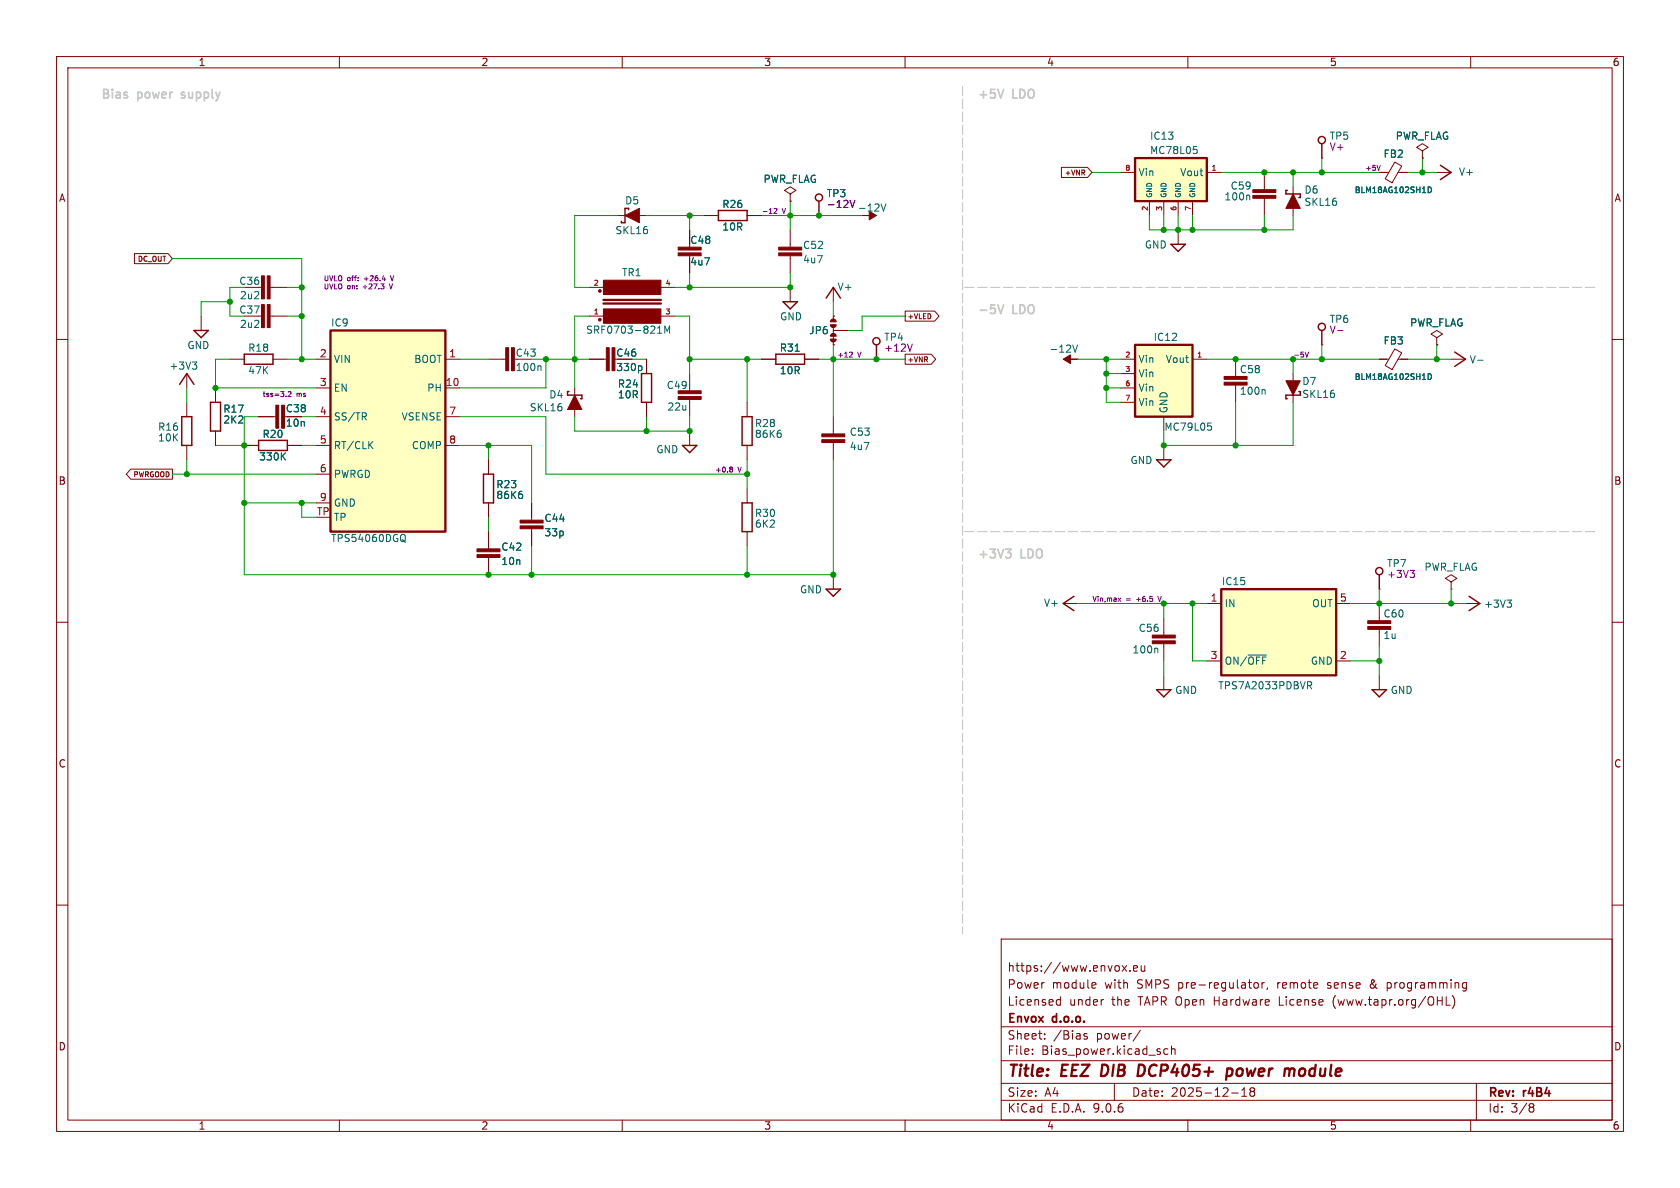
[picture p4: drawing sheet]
<svg xmlns="http://www.w3.org/2000/svg" width="297mm" height="210mm" viewBox="0 0 297 210" stroke-linecap="round" stroke-linejoin="round" font-family="sans-serif">
<g fill="none" stroke="#840000" stroke-width=".18">
<path d="M10 10h277v190h-277zM12 12h273v186h-273zM60 10v2M110 10v2M160 10v2M210 10v2M260 10v2M10 60h2M285 60h2M10 110h2M285 110h2M10 160h2"/>
<path d="M177 166h108v32h-108zM186.9 177.6h.6M186.9 176.8h.6M187.5 176.2v1.5M193.2 173.7l.5 .1v.3l-.7 .1M193.7 174.6l-.5 .1M195 176.7h.1M198.4 170.7l.8 1M199.2 170.7l-.8 1M199.7 171.6v.1M200.4 171.2l.7-.1-.1-.3-.4-.1-.2 .2 .1 .7h.5M201.7 170.7l.1 .9 .4 .1 .2-.1"/>
<path d="M202.4 170.7v1M221.8 173.8l.4-.1 .3 .3v.4l-.3 .3-.4-.1-.1-.2v-.4zM223.1 173.7v1M223.5 173.7l-.3 .1-.1 .2M224.1 174.6l-.1 .3M235.7 176.6v1M242.3 174.1v.5M245.2 174.6l.5 .1M245.2 173.7v1.5M245.7 173.7l-.5 .1M255.7 176.2v1.5h.7M256.8 176.1a1.74 1.74 0 0 1-.1 2.2"/>
<path d="M258.8 173.7l.4 .1M259.2 174.6l-.4 .1M259.2 173.7v1.2l-.2 .3M285 160h2M60 198v2M110 198v2M160 198v2M177 194.5h108M177 191.5h108M177 187.5h108M177 181.5h108M182.5 186.3v.1"/>
<path d="M182.5 185.5v.1M184.7 183.6v.1M184.7 182.8v.1M192.2 182.8l-.4-.1-.2 .2 .1 .2 .5 .2v.3h-.6M197 191.5v3M201.6 182.1l-1.3 2M206.5 185.5l-.5-.1-.3 .3v.4l.2 .2h.6M207.1 185.5l.2-.1 .4 .1v.9M207.1 184.9v1.5M210 198v2M217.7 193.2h1.2M219.5 193.8h.9"/>
<path d="M219.5 192.7l.5-.4v1.5M221 192.4v.3l.2 .2M221.2 192.9l-.2 .3v.5l.2 .1 .5-.1 .1-.2-.1-.4-.2-.2M221.2 192.9h.3M221.7 192.4l.1 .3-.3 .2M260 198v2M261 191.5v6.5M270.6 195.1l.4 .1 .2 .2-.3 .3M270.6 195.7h.3M270.9 195.7l.2 .2 .1 .4-.2 .2-.4 .1"/>
</g>
<path d="M194.9 188.2l-.3 2h.5M201.4 188.2l.7 .1M202.1 189.9l-.5 .3h-.5M217 189l.2-.1 .5 .1 .2 .3-.1 .5a.66 .66 0 0 1-1 .3M217 188.9l-.3 2M228.6 188.9l.3 .3-.2 1" fill="none" stroke="#840000" stroke-width=".4"/>
<path d="M200.7 61h10.1v12.7h-10.1z" fill="#ffffc2"/>
<path d="M200.7 61h10.1v12.7h-10.1z" fill="none" stroke="#840000" stroke-width=".41"/>
<g fill="none" stroke="#840000" stroke-width=".18">
<path d="M109.2 38.1h5.1M243.8 30.5h1.7M246.6 28.7l1.2 .7-1.7 2.9-1.2-.7zM247.2 30.5h1.7M254 30.5h2.5M33 71.1v2.6M33 78.7v2.6M38.1 68.6v2.5M38.1 76.2v2.5M101.6 68.6v5.1M190.5 63.5h.1M198.1 63.5h2.6"/>
<path d="M198.1 66h2.6M198.1 68.6h2.6M198.1 71.1h2.6M205.7 73.7v2.5M210.8 63.5h2.6M218.4 63.5v3M218.4 68.1v3M228.6 66v5.1M243.8 63.5h1.7M246.6 61.7l1.2 .7-1.7 2.9-1.2-.7zM247.2 63.5h1.7M256.5 63.5h2.6"/>
<path d="M188 106.7h2.5"/>
</g>
<path d="M252.5 33a.51 .51 0 0 1 .6 .6 .51 .51 0 0 1-.6 .5zM189.6 61l.5 1.3 .4-1.3M213.5 74.8h.6M214 75.3l.2 .2v.3l-.2 .3M223.5 68.9l.2 .1v.7M252.5 66.1a.51 .51 0 0 1 .6 .5 .51 .51 0 0 1-.6 .5zM261.2 63.7h1" fill="none" stroke="#006464" stroke-width=".18"/>
<path d="M110.5 36.8v2.6h-.6v-.3M111.1 36.8v.3M254.6 29.2l1.9 1.3-1.9 1.3M32.1 73.7h1.8v5h-1.8zM37.2 71.1h1.8v5.1h-1.8zM100.6 69.2h-.3v.7h2.6v.6h-.3M229.9 69.9h-2.6v.6h.3M257.2 62.2l1.9 1.3-1.9 1.3M189.9 105.4l-1.9 1.3 1.9 1.3" fill="none" stroke="#840000" stroke-width=".25"/>
<g fill="#840000" stroke="#840000" stroke-width=".18">
<path d="M188 63.5l1.2-.8v.8h1.3h-1.3v.8z"/>
<path d="M101.6 69.9l1.3 2.5h-2.6z"/>
<path d="M216.4 67.6h4.1v.5h-4.1z"/>
<path d="M216.4 66.5h4.1v.6h-4.1z"/>
<path d="M227.3 67.3h2.6l-1.3 2.6z"/>
<path d="M110.5 38.1l2.5-1.3v2.6z"/>
</g>
<path d="M200.7 27.9h12.7v7.7h-12.7z" fill="#ffffc2"/>
<path d="M200.7 27.9h12.7v7.7h-12.7zM106.7 53.7h10.1M106.7 53h10.1" fill="none" stroke="#840000" stroke-width=".41"/>
<g fill="none" stroke="#840000" stroke-width=".18">
<path d="M139.7 34.3l1-.6-1-.7-1 .7 1 .6v1.3M139.7 35.6h.1M144.8 38.1h.1M198.1 30.5h2.6M203.2 35.6v2.5M205.7 35.6v2.5M208.3 35.6v2.5M210.8 35.6v2.5M213.4 30.5h2.5M223.5 30.5v3M223.5 35.1v3M228.6 33v5.1"/>
<path d="M233.7 27.9h.1M251.5 26.7l1-.7-1-.6-1.1 .6 1.1 .7v1.2M251.5 27.9h.1M35.6 55.9v2.5M104.1 55.9h2.6M104.1 50.8h2.6M116.8 55.9h2.6M116.8 50.8h2.6M139.7 40.6v3.1M139.7 45.2v3.1M139.7 50.8v2.5M147.3 55.9h.1"/>
<path d="M147.3 50.8v2.5M147.3 55.9v.7M147.3 57.7v3.3M147.3 58.4h2.6M208.3 40.6v2.6M40.6 63.5h2.6M48.3 63.5h2.5M86.4 63.5h3M104.1 63.5h3.1M114.3 63.5v2.5M114.3 71.1v2.6M132.1 71.1v2.6"/>
<path d="M132.1 78.7v2.6M134.6 63.5h2.6M142.2 63.5h2.6M147.3 61h.1M147.3 73.7v3M147.3 78.2v3.1M86.4 81.3v2.5M86.4 88.9v2.5M147.3 101.6v2.5M205.7 109.2v3.1M205.7 113.8v3M205.7 119.4v2.5"/>
</g>
<g fill="none" stroke="#006464" stroke-width=".18">
<path d="M155.8 36l.4 1.3 .4-1.3M211 25.9h.6M211.4 26.4l.3 .2v.3l-.3 .3M220.8 34.5l.1 .2v.6M116.3 58.9h.7M116.4 57.9l.2-.3v1.3M117.5 58.9v-1.3l.4 .9 .5-.9v1.3M95.5 64.7l.1 .1v.7M113.2 64.7l.3 .2v.4l-.3 .2M138 76.6l.1 .2-.1 .5M140.6 62.1h.7M92.3 87.4l.1 .2-.1 .5"/>
<path d="M204.5 114.6l.2 .2v.6"/>
</g>
<g fill="#840000" stroke="#840000" stroke-width=".18">
<path d="M203.7 113.3h4.1v.5h-4.1z"/>
<path d="M203.7 112.3h4.1v.5h-4.1z"/>
<path d="M107.2 61.5h.5v4h-.5z"/>
<path d="M108.2 61.5h.5v4h-.5z"/>
<path d="M221.5 33.5h4.1v.5h-4.1z"/>
<path d="M221.5 34.5h4.1v.6h-4.1z"/>
<path d="M147 56.5l.5-.1 .2 .2 .1 .3h-1z"/>
<path d="M146.8 57.4h.5v.5l-.3-.1z"/>
<path d="M147.3 57.4h.5v.2l-.2 .2-.3 .1z"/>
<path d="M147 59.1l.5-.1 .2 .1 .1 .3h-1z"/>
<path d="M146.8 59.9h.5v.6l-.3-.2z"/>
<path d="M147.3 59.9h.5v.2l-.2 .3h-.3z"/>
<path d="M106.7 54.6h10.1v2.6h-10.1z"/>
<path d="M106.7 49.5h10.1v2.6h-10.1z"/>
<path d="M228.6 34.3l1.3 2.5h-2.6z"/>
<path d="M152.4 38.1h1.3v-.8l1.2 .8-1.2 .8v-.8z"/>
<path d="M137.7 43.7h4v.5h-4z"/>
<path d="M137.7 44.7h4v.5h-4z"/>
<path d="M90.4 61.5h.5v4h-.5z"/>
<path d="M89.4 61.5h.5v4h-.5z"/>
<path d="M145.3 76.7h4.1v.5h-4.1z"/>
<path d="M145.3 77.7h4.1v.5h-4.1z"/>
<circle cx="106" cy="56.5" r=".23"/>
<circle cx="106" cy="51.4" r=".23"/>
</g>
<g fill="none" stroke="#840000" stroke-width=".25">
<path d="M144.8 35.6v2.5M227.6 33.7h-.3v.6h2.6v.6h-.3M233.7 25.4v2.5M34.3 58.4h2.5l-1.2 1.3zM138.4 53.3h2.6l-1.3 1.3zM146 52.7l1.3-1.9 1.3 1.9M207 43.2h2.5l-1.2 1.3zM43.2 62.6h5.1v1.8h-5.1zM113.4 66h1.8v5.1h-1.8zM131.2 73.7h1.8v5h-1.8zM137.2 62.6h5v1.8h-5zM85.5 83.8h1.7v5.1h-1.7z"/>
<path d="M146 104.1h2.6l-1.3 1.3zM204.5 121.9h2.5l-1.3 1.3z"/>
<circle cx="144.8" cy="34.9" r=".63"/>
<circle cx="233.7" cy="24.8" r=".63"/>
</g>
<path d="M150.3 35.4l.4 1.3 .4-1.3" fill="none" stroke="#840084" stroke-width=".18"/>
<path d="M58.4 58.4h20.3v35.6h-20.3z" fill="#ffffc2"/>
<path d="M58.4 58.4h20.3v35.6h-20.3z" fill="none" stroke="#840000" stroke-width=".41"/>
<g fill="none" stroke="#840000" stroke-width=".18">
<path d="M124.5 38.1h2.5M132.1 38.1h2.5M45.7 50.8h.5M45.7 55.9h.5M47.8 50.8h3M47.8 55.9h3M121.9 40.6v2.6M121.9 45.2v3.1M254 59.7l1-.6-1-.7-1 .7 1 .6v1.3M33 66v2.6M43.2 78.7h2.5M45.7 73.7h3.1"/>
<path d="M50.8 78.7h2.5M55.9 63.5h2.5M55.9 68.6h2.5M55.9 73.7h2.5M55.9 78.7h2.5M78.7 63.5h2.6M78.7 68.6h2.6M78.7 73.7h2.6M78.7 78.7h2.6M121.9 66v3.1M121.9 70.6v3.1M121.9 76.2v2.5"/>
<path d="M154.9 63.5h.1M205.7 78.7v2.6M233.7 61h.1M254 61h.1M55.9 83.8h2.5M55.9 88.9h2.5M86.4 94v3M86.4 98.6v3M94 88.9v3M94 93.5v3M132.1 86.4v2.5M132.1 94v2.5"/>
<path d="M243.8 104.1h.1M243.8 106.7v3M243.8 111.3v3M243.8 119.4v2.5M256.5 102.9l1.1-.7-1.1-.6-1 .6 1 .7v1.2M256.5 104.1h.1M259.1 106.7h2.5"/>
</g>
<path d="M34 64h.8l-.4 .5M34.6 64.5l.2 .2v.3l-.2 .3M64.4 73.6l.4 .6M64.7 73l.1 .2-.1 .4M65.4 78.6l.5 .7M65.9 78l-.7 .8M49.9 80.6l.6 .7M50.5 80l-.8 .8M71.3 95.5l.4 .4M71.4 94.5h.1a.81 .81 0 0 1-.1 1.2M266.4 106.1h.8l-.4 .5M267 106.6l.2 .2v.3l-.2 .2" fill="none" stroke="#006464" stroke-width=".18"/>
<g fill="#840000" stroke="#840000" stroke-width=".18">
<path d="M84.3 98h4.1v.6h-4.1z"/>
<path d="M84.3 97h4.1v.5h-4.1z"/>
<path d="M119.9 43.7h4.1v.5h-4.1z"/>
<path d="M119.9 44.7h4.1v.5h-4.1z"/>
<path d="M49.8 71.6h.5v4.1h-.5z"/>
<path d="M48.8 71.6h.5v4.1h-.5z"/>
<path d="M47.2 48.8h.6v4h-.6z"/>
<path d="M46.2 48.8h.5v4h-.5z"/>
<path d="M91.9 93h4.1v.5h-4.1z"/>
<path d="M91.9 91.9h4.1v.6h-4.1z"/>
<path d="M241.8 110.7h4.1v.6h-4.1z"/>
<path d="M241.8 109.7h4.1v.5h-4.1z"/>
<path d="M119.9 69.1h4.1v.5h-4.1z"/>
<path d="M119.9 70.1h4.1v.5h-4.1z"/>
<path d="M47.2 53.8h.6v4.1h-.6z"/>
<path d="M46.2 53.8h.5v4.1h-.5z"/>
</g>
<g fill="none" stroke="#840000" stroke-width=".25">
<path d="M127 37.2h5.1v1.8h-5.1zM233.7 58.4v2.6M31.7 67.9l1.3-1.9 1.3 1.9M45.7 77.9h5.1v1.7h-5.1zM120.6 78.7h2.6l-1.3 1.3zM154.9 61v2.5M131.2 88.9h1.8v5.1h-1.8zM204.5 81.3h2.5l-1.3 1.3zM243.8 101.6v2.5M259.7 105.4l1.9 1.3-1.9 1.3M242.6 121.9h2.5l-1.3 1.3z"/>
<circle cx="233.7" cy="57.8" r=".63"/>
<circle cx="154.9" cy="60.3" r=".63"/>
<circle cx="243.8" cy="101" r=".63"/>
</g>
<path d="M236.5 58.4h.9M161.3 60.8l-.4 1.3M249.3 100.8h.8l-.5 .5M249.8 101.3l.3 .2v.3l-.3 .3" fill="none" stroke="#840084" stroke-width=".18"/>
<path d="M215.9 104.1h20.3v15.3h-20.3z" fill="#ffffc2"/>
<path d="M215.9 104.1h20.3v15.3h-20.3z" fill="none" stroke="#840000" stroke-width=".41"/>
<g fill="none" stroke="#840000" stroke-width=".18">
<path d="M124.5 38.1h2.5M132.1 38.1h2.5M139.7 35.6h.1M144.8 38.1h.1M187.6 29.6h4.7l.7 .9-.7 .9h-4.7zM243.8 30.5h1.3M247.6 30.5h1.3M251.5 27.9h.1M23.8 44.8h5.9l.8 .9-.8 .9h-5.9zM121.9 40.6v2.6M121.9 45.7v2.6M147.3 55.9h.1"/>
<path d="M147.3 58.4h2.6M160 55h5.2l.8 .9-.8 .9h-5.2zM38.1 68.6v2.5M38.1 76.2v2.5M43.2 78.7h2.5M45.7 73.7h2.6M50.8 78.7h2.5M104.1 63.5h2.6M114.3 63.5v2.5M114.3 71.1v2.6M134.6 63.5h2.6M142.2 63.5h2.6"/>
<path d="M147.3 61h.1M160 62.6h4.6l.8 .9-.8 .9h-4.6zM243.8 63.5h1.3M247.6 63.5h1.3M254 61h.1M23.1 82.9h7.4v1.8h-7.4l-.8-.9zM86.4 81.3v2.5M86.4 88.9v2.5M86.4 94v2.5M86.4 99.1v2.5M94 88.9v2.5M94 94v2.5"/>
<path d="M213.4 106.7h2.5M213.4 116.8h2.5M236.2 106.7h2.6M236.2 116.8h2.6"/>
</g>
<path d="M252.5 33a.51 .51 0 0 1 .6 .6 .51 .51 0 0 1-.6 .5zM113.2 64.7l.3 .2v.4l-.3 .2M140.6 62.1h.7M252.5 66.1a.51 .51 0 0 1 .6 .5 .51 .51 0 0 1-.6 .5zM49.9 80.6l.6 .7M50.5 80l-.8 .8M92.3 87.4l.1 .2-.1 .5M220.6 115.8h3.3M231.2 120.5h.4l.3 .2-.1 .4-.6 .1M231.5 121.2l.4 .6" fill="none" stroke="#006464" stroke-width=".18"/>
<path d="M170.2 15.2v149.9M281.9 50.8h-111.7M281.9 94h-111.7" fill="none" stroke="#c2c2c2" stroke-width=".18" stroke-dasharray="1.7 .6"/>
<g fill="none" stroke="#009600" stroke-width=".18">
<path d="M109.2 38.1h-7.6v12.7h2.5M114.3 38.1h10.2M121.9 38.1v2.5M134.6 38.1h17.8M139.7 35.6v5M193 30.5h5.1M203.2 38.1v2.5h25.4v-2.5M205.7 38.1v2.5M208.3 38.1v2.5M210.8 38.1v2.5M215.9 30.5h27.9M223.5 38.1v2.5"/>
<path d="M228.6 30.5v2.5M233.7 27.9v2.6M248.9 30.5h5.1M251.5 27.9v2.6M30.5 45.7h22.8v17.8M40.6 53.3h-5v2.6M43.2 50.8h-2.6v5.1h2.6M50.8 55.9h2.5M50.8 50.8h2.5M104.1 55.9h-2.5v12.7M119.4 55.9h2.5v10.1M121.9 48.3v2.5"/>
<path d="M139.7 48.3v2.5h-20.3M147.3 53.3v2.6M160 55.9h-7.6v2.5h-2.5M33 68.6v2.5M38.1 78.7h5.1M40.6 63.5h-2.5v5.1h17.8M45.7 73.7h-2.5v27.9h104.1v-20.3M50.8 63.5h5.1M53.3 73.7h2.6M53.3 78.7h2.6M81.3 63.5h5.1M81.3 73.7h15.2v10.1h35.6"/>
<path d="M81.3 78.7h12.7v10.2M86.4 78.7v2.6M94 63.5h10.1M96.5 63.5v5.1h-15.2M101.6 73.7v2.5h20.3v-2.5M111.8 63.5h2.5M114.3 73.7v2.5M121.9 63.5h12.7M132.1 63.5v7.6M144.8 63.5h15.2M147.3 61v12.7M190.5 63.5h7.6"/>
<path d="M195.6 68.6h2.5M195.6 63.5v7.6h2.5M195.6 66h2.5M213.4 63.5h30.4M218.4 71.1v7.6M228.6 71.1v7.6h-22.9v-2.5M228.6 63.5v2.5M233.7 61v2.5M248.9 63.5h7.6M254 61v2.5M30.5 83.8h25.4M33 81.3v2.5"/>
<path d="M43.2 88.9h12.7M53.3 88.9v2.5h2.6M86.4 91.4v2.6M94 96.5v5.1M132.1 81.3v5.1M132.1 96.5v5.1M190.5 106.7h22.9M205.7 106.7v2.5M205.7 116.8v2.6M210.8 106.7v10.1h2.6M238.8 106.7h20.3M238.8 116.8h5"/>
<path d="M243.8 104.1v2.6M243.8 114.3v5.1M256.5 104.1v2.6"/>
</g>
<g fill="none" stroke="#840084" stroke-width=".18">
<path d="M136.8 36.9l.4-.1 .1 .3-.5 .6h.5M150.3 35.4l.4 1.3 .4-1.3M244 29.2l-.3 .9M68.8 50.2l.3 .9M69 48.7l.3 .9M50.9 69.3l.4-.1 .2 .3-.6 .6h.6M150.3 62.2l.3 .1 .1 .2-.6 .6h.6M230.7 62.2l.3 .9 .3-.9M129.2 82.6l.3 .1-.2 .2M129.2 82.9h.1M129.3 82.9l.2 .4-.3 .2M197.7 105.7l.4 .6"/>
<path d="M198.1 105.7l-.4 .6M204.7 105.4l.3 .9"/>
</g>
<path d="M32.1 17.3h.1M32.1 16.4v.3M177.4 15.8l-.5 1.5M176.4 53.9l.5 1.5 .5-1.5M177.8 97.1h.9l-.5 .6 .5 .1v.5l-.3 .3h-.4" fill="none" stroke="#c2c2c2" stroke-width=".3"/>
<g fill="#009600" stroke="#009600" stroke-width=".18">
<circle cx="144.8" cy="38.1" r=".46"/>
<circle cx="139.7" cy="38.1" r=".46"/>
<circle cx="195.6" cy="66" r=".46"/>
<circle cx="195.6" cy="68.6" r=".46"/>
<circle cx="195.6" cy="63.5" r=".46"/>
<circle cx="228.6" cy="63.5" r=".46"/>
<circle cx="218.4" cy="63.5" r=".46"/>
<circle cx="254" cy="63.5" r=".46"/>
<circle cx="233.7" cy="63.5" r=".46"/>
<circle cx="233.7" cy="30.5" r=".46"/>
<circle cx="223.5" cy="40.6" r=".46"/>
<circle cx="223.5" cy="30.5" r=".46"/>
<circle cx="228.6" cy="30.5" r=".46"/>
<circle cx="205.7" cy="40.6" r=".46"/>
<circle cx="251.5" cy="30.5" r=".46"/>
<circle cx="208.3" cy="40.6" r=".46"/>
<circle cx="210.8" cy="40.6" r=".46"/>
<circle cx="218.4" cy="78.7" r=".46"/>
<circle cx="205.7" cy="78.7" r=".46"/>
<circle cx="243.8" cy="106.7" r=".46"/>
<circle cx="256.5" cy="106.7" r=".46"/>
<circle cx="243.8" cy="116.8" r=".46"/>
<circle cx="205.7" cy="106.7" r=".46"/>
<circle cx="210.8" cy="106.7" r=".46"/>
<circle cx="53.3" cy="88.9" r=".46"/>
<circle cx="43.2" cy="88.9" r=".46"/>
<circle cx="53.3" cy="63.5" r=".46"/>
<circle cx="86.4" cy="101.6" r=".46"/>
<circle cx="94" cy="101.6" r=".46"/>
<circle cx="38.1" cy="68.6" r=".46"/>
<circle cx="43.2" cy="78.7" r=".46"/>
<circle cx="33" cy="83.8" r=".46"/>
<circle cx="86.4" cy="78.7" r=".46"/>
<circle cx="132.1" cy="101.6" r=".46"/>
<circle cx="96.5" cy="63.5" r=".46"/>
<circle cx="101.6" cy="63.5" r=".46"/>
<circle cx="139.7" cy="50.8" r=".46"/>
<circle cx="154.9" cy="63.5" r=".46"/>
<circle cx="121.9" cy="38.1" r=".46"/>
<circle cx="121.9" cy="50.8" r=".46"/>
<circle cx="53.3" cy="50.8" r=".46"/>
<circle cx="53.3" cy="55.9" r=".46"/>
<circle cx="40.6" cy="53.3" r=".46"/>
<circle cx="132.1" cy="63.5" r=".46"/>
<circle cx="147.3" cy="101.6" r=".46"/>
<circle cx="132.1" cy="83.8" r=".46"/>
<circle cx="147.3" cy="63.5" r=".46"/>
<circle cx="114.3" cy="76.2" r=".46"/>
<circle cx="121.9" cy="63.5" r=".46"/>
<circle cx="121.9" cy="76.2" r=".46"/>
</g>
<g font-size="2.8" fill="#840000">
<text x="178" y="190.9">Title:</text>
<text x="187.7" y="190.9">EEZ</text>
<text x="195.5" y="190.9">DIB</text>
<text x="202.8" y="190.9">DCP405+</text>
<text x="219.3" y="190.9">power</text>
<text x="230.3" y="190.9">module</text>
</g>
<g font-size="2.1" fill="#c2c2c2">
<text x="17.8" y="17.5">Bias</text>
<text x="24.4" y="17.5">power</text>
<text x="32.8" y="17.5">supply</text>
<text x="172.7" y="17.5">+5V</text>
<text x="179.1" y="17.5">LDO</text>
<text x="172.7" y="55.6">-5V</text>
<text x="179.1" y="55.6">LDO</text>
<text x="172.7" y="98.8">+3V3</text>
<text x="180.6" y="98.8">LDO</text>
</g>
<g font-size="2.1" fill="#840000">
<text x="178" y="172">https://www.envox.eu</text>
<text x="178" y="178">Licensed</text>
<text x="178" y="175">Power</text>
<text x="185.9" y="175">module</text>
<text x="189" y="178">under</text>
<text x="195.4" y="175">with</text>
<text x="196.6" y="178">the</text>
<text x="201.2" y="175">SMPS pre-regulator,</text>
<text x="201.4" y="178">TAPR Open</text>
<text x="215" y="178">Hardware</text>
<text x="226.2" y="175">remote</text>
<text x="226.7" y="178">License</text>
<text x="235.2" y="175">sense</text>
<text x="236.3" y="178">(www.tapr.org/OHL)</text>
<text x="242.9" y="175">&amp;</text>
<text x="246" y="175">programming</text>
<text x="178" y="184">Sheet:</text>
<text x="178" y="181.2">Envox</text>
<text x="186.2" y="181.2">d.o.o.</text>
<text x="186.2" y="184">/Bias</text>
<text x="193.9" y="184">power/</text>
<text x="178" y="186.7">File:</text>
<text x="184.1" y="186.7">Bias_power.kicad_sch</text>
<text x="178" y="196.9">KiCad</text>
<text x="178" y="194.1">Size:</text>
<text x="184.7" y="194.1">A4</text>
<text x="185.7" y="196.9">E.D.A.</text>
<text x="193.3" y="196.9">9.0.6</text>
<text x="200" y="194.1">Date:</text>
<text x="207" y="194.1">2025-12-18</text>
<text x="263" y="194.3">Rev:</text>
<text x="263" y="196.9">Id:</text>
<text x="267.1" y="196.9">3/8</text>
<text x="269.4" y="194.3">r4B4</text>
</g>
<g font-size="1.8" fill="#840000">
<text x="35" y="11.9">1</text>
<text x="85" y="11.9">2</text>
<text x="135" y="11.9">3</text>
<text x="185" y="11.9">4</text>
<text x="235" y="11.9">5</text>
<text x="285" y="11.9">6</text>
<text x="10.3" y="35.9">A</text>
<text x="285.3" y="35.9">A</text>
<text x="108.8" y="63.3">C46</text>
<text x="50.4" y="73.1">C38</text>
<text x="10.3" y="85.9">B</text>
<text x="285.3" y="85.9">B</text>
<text x="10.3" y="135.9">C</text>
<text x="285.3" y="135.9">C</text>
<text x="10.3" y="185.9">D</text>
<text x="285.3" y="185.9">D</text>
<text x="35" y="199.9">1</text>
<text x="85" y="199.9">2</text>
<text x="135" y="199.9">3</text>
<text x="185" y="199.9">4</text>
<text x="235" y="199.9">5</text>
<text x="285" y="199.9">6</text>
</g>
<g font-size="1.8" fill="#006464">
<text x="203.2" y="27.4">MC78L05</text>
<text x="203.2" y="24.9">IC13</text>
<text x="235" y="24.9">TP5</text>
<text x="244.5" y="28.1">FB2</text>
<text x="246.6" y="24.9">PWR_FLAG</text>
<text x="134.9" y="32.5">PWR_FLAG</text>
<text x="201.2" y="31.3">Vin</text>
<text x="208.5" y="31.3">Vout</text>
<text x="216.4" y="35.6">100n</text>
<text x="217.5" y="33.7">C59</text>
<text x="230.5" y="34.4">D6</text>
<text x="257.8" y="31.3">V+</text>
<text x="108.7" y="41.6">SKL16</text>
<text x="110.4" y="36.3">D5</text>
<text x="127.6" y="37">R26</text>
<text x="127.6" y="41">10R</text>
<text x="151.6" y="37.6">-12V</text>
<text x="230.5" y="36.6">SKL16</text>
<text x="121.9" y="43.3">C48</text>
<text x="121.9" y="47.1">4u7</text>
<text x="141.9" y="44.2">C52</text>
<text x="141.9" y="46.7">4u7</text>
<text x="202.3" y="44.1">GND</text>
<text x="42.2" y="50.6">C36</text>
<text x="42.3" y="53.1">2u2</text>
<text x="109.9" y="49">TR1</text>
<text x="148" y="51.6">V+</text>
<text x="42.2" y="55.6">C37</text>
<text x="42.3" y="58.2">2u2</text>
<text x="58.4" y="57.9">IC9</text>
<text x="103.5" y="59.2">SRF0703-821M</text>
<text x="137.8" y="56.8">GND</text>
<text x="143" y="59.3">JP6</text>
<text x="235" y="57.3">TP6</text>
<text x="249.2" y="57.9">PWR_FLAG</text>
<text x="29.9" y="65.5">+3V3</text>
<text x="33" y="61.9">GND</text>
<text x="43.8" y="62.4">R18</text>
<text x="58.9" y="64.4">VIN</text>
<text x="73.1" y="64.4">BOOT</text>
<text x="91.1" y="65.8">100n</text>
<text x="91.1" y="63.3">C43</text>
<text x="108.8" y="65.8">330p</text>
<text x="137.8" y="62.4">R31</text>
<text x="185.4" y="62.5">-12V</text>
<text x="201.2" y="64.4">Vin</text>
<text x="203.8" y="60.5">IC12</text>
<text x="206" y="64.4">Vout</text>
<text x="244.5" y="61.1">FB3</text>
<text x="259.7" y="64.5">V-</text>
<text x="43.8" y="66.4">47K</text>
<text x="58.9" y="69.4">EN</text>
<text x="75.4" y="69.4">PH</text>
<text x="97" y="70.6">D4</text>
<text x="109.1" y="68.7">R24</text>
<text x="109.1" y="70.6">10R</text>
<text x="117.8" y="69">C49</text>
<text x="137.8" y="66.4">10R</text>
<text x="201.2" y="66.9">Vin</text>
<text x="201.2" y="69.4">Vin</text>
<text x="201.2" y="72">Vin</text>
<text x="219.1" y="70">100n</text>
<text x="219.1" y="66.2">C58</text>
<text x="230.1" y="68.3">D7</text>
<text x="230.1" y="70.5">SKL16</text>
<text x="27.8" y="76.3">R16</text>
<text x="39.4" y="73.2">R17</text>
<text x="39.4" y="75.1">2K2</text>
<text x="46.3" y="77.6">R20</text>
<text x="50.4" y="75.6">10n</text>
<text x="58.9" y="74.5">SS/TR</text>
<text x="70.9" y="74.5">VSENSE</text>
<text x="93.6" y="72.9">SKL16</text>
<text x="117.9" y="72.8">22u</text>
<text x="133.4" y="77.6">86K6</text>
<text x="133.4" y="75.7">R28</text>
<text x="150.1" y="77.2">C53</text>
<text x="205.7" y="76.3">MC79L05</text>
<text x="206.6" y="73.2" transform="rotate(-90 206.6 73.2)">GND</text>
<text x="27.8" y="78.2">10K</text>
<text x="45.7" y="81.6">330K</text>
<text x="58.9" y="79.6">RT/CLK</text>
<text x="72.7" y="79.6">COMP</text>
<text x="115.9" y="80.3">GND</text>
<text x="150.1" y="79.8">4u7</text>
<text x="199.8" y="82.2">GND</text>
<text x="58.9" y="84.7">PWRGD</text>
<text x="58.9" y="89.8">GND</text>
<text x="87.6" y="88.4">86K6</text>
<text x="87.6" y="86.5">R23</text>
<text x="58.9" y="92.3">TP</text>
<text x="96.1" y="92.5">C44</text>
<text x="96.1" y="95">33p</text>
<text x="133.4" y="91.6">R30</text>
<text x="133.4" y="93.5">6K2</text>
<text x="58.4" y="96">TPS54060DGQ</text>
<text x="88.5" y="97.5">C42</text>
<text x="88.5" y="100.1">10n</text>
<text x="251.7" y="101.1">PWR_FLAG</text>
<text x="141.3" y="105.1">GND</text>
<text x="184.5" y="107.5">V+</text>
<text x="215.9" y="103.6">IC15</text>
<text x="216.4" y="107.5">IN</text>
<text x="231.9" y="107.5">OUT</text>
<text x="262.3" y="107.6">+3V3</text>
<text x="201.2" y="111.9">C56</text>
<text x="244.5" y="113.2">1u</text>
<text x="244.5" y="109.4">C60</text>
<text x="200.1" y="115.7">100n</text>
<text x="216.4" y="117.7">ON/~{OFF}</text>
<text x="231.6" y="117.7">GND</text>
<text x="207.7" y="122.9">GND</text>
<text x="215.3" y="122.1">TPS7A2033PDBVR</text>
<text x="245.8" y="122.9">GND</text>
</g>
<g font-size="1.8" fill="#840084">
<text x="235" y="26.8">V+</text>
<text x="146.1" y="35.1">TP3</text>
<text x="146.1" y="37">-12V</text>
<text x="235" y="59.2">V-</text>
<text x="156.2" y="60.5">TP4</text>
<text x="156.2" y="62.4">+12V</text>
<text x="245.1" y="100.5">TP7</text>
<text x="245.1" y="102.4">+3V3</text>
</g>
<g font-size="1.8" fill="#a90000">
<text x="56.4" y="63.2">2</text>
<text x="79.3" y="63.2">1</text>
<text x="56.4" y="68.3">3</text>
<text x="78.7" y="68.3">10</text>
<text x="56.4" y="73.4">4</text>
<text x="79.3" y="73.4">7</text>
<text x="56.4" y="78.5">5</text>
<text x="56.4" y="83.6">6</text>
<text x="79.3" y="78.5">8</text>
<text x="56.4" y="88.6">9</text>
<text x="55.9" y="91.2">TP</text>
<text x="213.9" y="106.4">1</text>
<text x="236.8" y="106.4">5</text>
<text x="213.9" y="116.6">3</text>
<text x="236.8" y="116.6">2</text>
</g>
<g font-size="1.4" fill="#006464">
<text x="239.4" y="34.3">BLM18AG102SH1D</text>
<text x="239.4" y="67.4">BLM18AG102SH1D</text>
</g>
<g font-size="1.2" fill="#840000">
<text x="188.1" y="31.2">+VNR</text>
<text x="24.2" y="46.5">DC_OUT</text>
<text x="160.4" y="56.6">+VLED</text>
<text x="160.4" y="64.2">+VNR</text>
<text x="23.4" y="84.6">PWRGOOD</text>
</g>
<g font-size="1.2" fill="#a90000">
<text x="198.8" y="30.2">8</text>
<text x="214.1" y="30.2">1</text>
<text x="202.9" y="37.4" transform="rotate(-90 202.9 37.4)">2</text>
<text x="205.5" y="37.4" transform="rotate(-90 205.5 37.4)">3</text>
<text x="208" y="37.4" transform="rotate(-90 208 37.4)">6</text>
<text x="210.6" y="37.4" transform="rotate(-90 210.6 37.4)">7</text>
<text x="104.8" y="50.5">2</text>
<text x="117.5" y="50.5">4</text>
<text x="104.8" y="55.6">1</text>
<text x="117.5" y="55.6">3</text>
<text x="198.8" y="63.2">2</text>
<text x="198.8" y="65.8">3</text>
<text x="211.5" y="63.2">1</text>
<text x="198.8" y="68.3">6</text>
<text x="198.8" y="70.9">7</text>
</g>
<g font-size="1.2" fill="#006464">
<text x="203.9" y="35.1" transform="rotate(-90 203.9 35.1)">GND</text>
<text x="206.4" y="35.1" transform="rotate(-90 206.4 35.1)">GND</text>
<text x="209" y="35.1" transform="rotate(-90 209 35.1)">GND</text>
<text x="211.5" y="35.1" transform="rotate(-90 211.5 35.1)">GND</text>
</g>
<g font-size="1.2" fill="#840084">
<text x="241.3" y="30.2">+5V</text>
<text x="134.6" y="37.9">-12</text>
<text x="138.4" y="37.9">V</text>
<text x="57.1" y="49.8">UVLO</text>
<text x="57.1" y="51.2">UVLO</text>
<text x="61.5" y="49.8">off:</text>
<text x="61.5" y="51.2">on:</text>
<text x="64.4" y="51.2">+27.3</text>
<text x="64.7" y="49.8">+26.4</text>
<text x="69.5" y="51.2">V</text>
<text x="69.7" y="49.8">V</text>
<text x="148" y="63.3">+12</text>
<text x="151.7" y="63.3">V</text>
<text x="228.6" y="63.3">-5V</text>
<text x="46.4" y="70.2">tss=3.2</text>
<text x="52.5" y="70.2">ms</text>
<text x="126.4" y="83.6">+0.8</text>
<text x="130.5" y="83.6">V</text>
<text x="193" y="106.4">Vin,max</text>
<text x="199.1" y="106.4">=</text>
<text x="201.2" y="106.4">+6.5</text>
<text x="205.4" y="106.4">V</text>
</g>
</svg>
